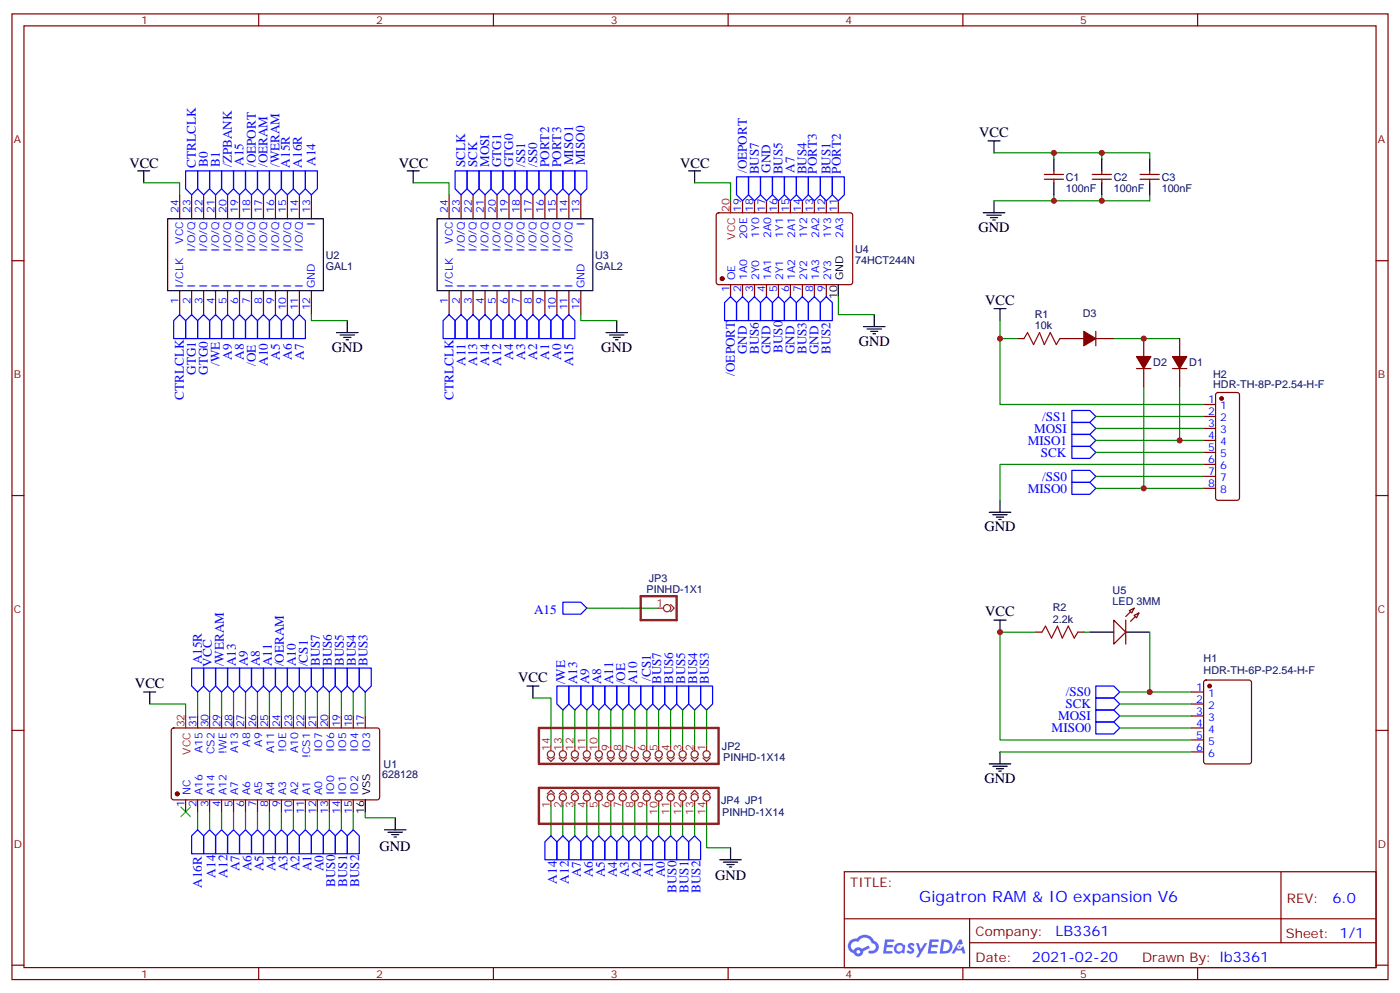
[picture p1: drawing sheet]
<svg xmlns="http://www.w3.org/2000/svg" width="412mm" height="292mm" viewBox="0 0 412 292" stroke-linecap="round" stroke-linejoin="round" font-family="sans-serif">
<g fill="none" stroke="#870000" stroke-width=".35">
<path d="M3.5 4.1h405.4v284.3h-405.4zM7.1 7.6h398.2v277.3h-398.2zM76.2 4.1v3.5M145.3 4.1v3.5M214.5 4.1v3.5M283.6 4.1v3.5M352.8 4.1v3.5M3.5 76.8h3.6M405.3 76.8h3.6M3.5 145.9h3.6M405.3 145.9h3.6M3.5 215.1h3.6"/>
<path d="M405.3 215.1h3.6M248.7 256.7h156.6v28.2h-156.6zM377.3 256.7v20.9M248.7 270.5h156.5M285.6 277.6h119.6M285.6 270.5v14.1M3.5 284.2h3.6M76.2 284.9v3.5M145.3 284.9v3.5M214.5 284.9v3.5M283.6 284.9v3.5M352.8 284.9v3.5"/>
<path d="M405.3 284.2h3.6"/>
</g>
<g fill="#5487ff">
<path d="M267.7 277.9a1.22 1.22 0 0 1 1.7 .2l-.4 .6a.47 .47 0 0 0-.3-.4 .47 .47 0 0 0-.5 .2l.1 .2a1.14 1.14 0 0 1 .8 1.8 1.14 1.14 0 0 1-1.9 0l-.2-.2 .5-.6 .7 .4a.29 .29 0 0 0 .3-.2 .29 .29 0 0 0-.2-.3 1.04 1.04 0 0 1-.6-1.7z"/>
<path d="M260.7 276.6h2.4l.3 .2-.2 .5h-1.8l-.1 .9h1.5l.3 .4-.3 .3h-1.6l-.2 1.1 1.7 .1 .2 .3-.2 .3-2.6 .1z"/>
<path d="M273.8 276.6h2.4l.3 .2-.1 .5h-1.8l-.2 .9h1.6l.3 .4-.4 .3h-1.6l-.1 1.1 1.7 .1 .2 .3-.2 .3-2.6 .1z"/>
<path d="M282.6 276.6h.7l.3 1.3-.6 .3a.69 .69 0 0 0-1 .3 .69 .69 0 0 0 .4 .9 .69 .69 0 0 0 .9-.6l.5-.2 .6 2.2h-.8l-.2-.9h-1.8l-.5 .9h-.8z"/>
<path d="M269.8 277.7h.8l.6 1.8 1.1-1.8h.9l-2.6 4.2h-.8l.9-1.6z"/>
<path d="M277.4 276.6l-.6 4.2h1.3a2.11 2.11 0 0 0 2.5-2.2 2.11 2.11 0 0 0-2.5-2zM278.1 277.3a1.39 1.39 0 0 1 1.7 1.5 1.39 1.39 0 0 1-1.8 1.2h-.3z"/>
<path d="M263.7 278.2a1.54 1.54 0 0 0-.1 2.2 1.54 1.54 0 0 0 2.2 .1l.6 .3 .3-2.3-.2-.3h-.4a1.49 1.49 0 0 0-2.4 0zM264 279.2a.94 .94 0 0 1 1.8 0 .94 .94 0 0 1-1.8 0z"/>
<path d="M250.4 277a2.18 2.18 0 0 0 1.1 3.7 1.44 1.44 0 0 0 1.6 .9 1.44 1.44 0 0 0 1.2-1.5l2-1-.5-.7-1.9 1a1.47 1.47 0 0 0-2.4 .4 1.39 1.39 0 0 1-.7-1.9 1.39 1.39 0 0 1 2-.5 2.12 2.12 0 0 1 2.2-1.3 2.12 2.12 0 0 1 1.9 1.7 1.14 1.14 0 0 1 1.1 1.4 1.14 1.14 0 0 1-1.7 .7 .43 .43 0 0 0-.5 .4 .43 .43 0 0 0 .4 .5 1.98 1.98 0 0 0 2.5-1.3 1.98 1.98 0 0 0-1.2-2.5 3.1 3.1 0 0 0-5.3-.7l-.9 .1zM252.3 280.3a.55 .55 0 0 1 1.1 0 .55 .55 0 0 1-1.1 0z"/>
<circle cx="282.6" cy="278.7" r=".26"/>
</g>
<g fill="none" stroke="#008700" stroke-width=".35">
<path d="M42.3 53.8h10.6v3.6M121.7 53.8h10.6v3.6M204.6 53.8h10.6v5.3M292.8 45h45.9v1.8M310.4 45v1.8M310.4 57.4v1.7M324.6 45v1.8M324.6 57.4v1.7M338.7 57.4v1.7h-45.9M91.7 92.6v1.8h10.6M171.1 92.6v1.8h10.6M246.9 87.3v5.3h10.6"/>
<path d="M172.9 179.1h21.1M294.6 186.1v31.8h56.4M44.1 207.3h10.6v3.5M58.2 203.8v7M61.7 203.8v7M65.3 203.8v7M68.8 203.8v7M72.3 203.8v7M75.8 203.8v7M79.4 203.8v7M82.9 203.8v7M86.4 203.8v7"/>
<path d="M90 203.8v7M93.5 203.8v7M97 203.8v7M100.5 203.8v7M104.1 203.8v7M107.6 203.8v7M157 205.5h5.3v14.1M165.8 209.1v10.5M169.3 209.1v10.5M172.9 209.1v10.5M176.4 209.1v10.5M179.9 209.1v10.5"/>
<path d="M183.4 209.1v10.5M187 209.1v10.5M190.5 209.1v10.5M194 209.1v10.5M197.6 209.1v10.5M201.1 209.1v10.5M204.6 209.1v10.5M208.1 209.1v10.5M329.8 214.3h21.2M329.8 210.8h21.2M329.8 203.8h21.2M329.8 207.3h21.2"/>
<path d="M58.2 239v5.3M61.7 239v5.3M65.3 239v5.3M68.8 239v5.3M72.3 239v5.3M75.8 239v5.3M79.4 239v5.3M82.9 239v5.3M86.4 239v5.3M90 239v5.3M93.5 239v5.3M97 239v5.3"/>
<path d="M100.5 239v5.3M104.1 239v5.3M107.6 239v1.8h8.8M162.3 237.3v8.8M165.8 237.3v8.8M169.3 237.3v8.8M172.9 237.3v8.8M176.4 237.3v8.8M179.9 237.3v8.8M183.4 237.3v8.8M187 237.3v8.8M190.5 237.3v8.8"/>
<path d="M194 237.3v8.8M197.6 237.3v8.8M201.1 237.3v8.8M204.6 237.3v8.8M208.1 237.3v12.3h7.1M294.6 221.4h56.4"/>
</g>
<g fill="none" stroke="#00f" stroke-width=".35">
<path d="M54.7 50.3h3.5v5.3l-1.8 1.8-1.7-1.8zM58.2 50.3h3.5v5.3l-1.7 1.8-1.8-1.8zM61.7 50.3h3.6v5.3l-1.8 1.8-1.8-1.8zM65.3 50.3h3.5v5.3l-1.8 1.8-1.7-1.8zM68.8 50.3h3.5v5.3l-1.7 1.8-1.8-1.8zM72.3 50.3h3.5v5.3l-1.7 1.8-1.8-1.8zM75.8 50.3h3.6v5.3l-1.8 1.8-1.8-1.8zM79.4 50.3h3.5v5.3l-1.8 1.8-1.7-1.8zM82.9 50.3h3.5v5.3l-1.7 1.8-1.8-1.8zM86.4 50.3h3.6v5.3l-1.8 1.8-1.8-1.8zM90 50.3h3.5v5.3l-1.8 1.8-1.7-1.8zM134.1 50.3h3.5v5.3l-1.8 1.8-1.7-1.8z"/>
<path d="M137.6 50.3h3.5v5.3l-1.8 1.8-1.7-1.8zM141.1 50.3h3.5v5.3l-1.7 1.8-1.8-1.8zM144.6 50.3h3.6v5.3l-1.8 1.8-1.8-1.8zM148.2 50.3h3.5v5.3l-1.8 1.8-1.7-1.8zM151.7 50.3h3.5v5.3l-1.7 1.8-1.8-1.8zM155.2 50.3h3.5v5.3l-1.7 1.8-1.8-1.8zM158.7 50.3h3.6v5.3l-1.8 1.8-1.8-1.8zM162.3 50.3h3.5v5.3l-1.8 1.8-1.7-1.8zM165.8 50.3h3.5v5.3l-1.7 1.8-1.8-1.8zM169.3 50.3h3.6v5.3l-1.8 1.8-1.8-1.8zM217 52.1h3.5v5.3l-1.8 1.7-1.7-1.7zM220.5 52.1h3.5v5.3l-1.8 1.7-1.7-1.7z"/>
<path d="M224 52.1h3.5v5.3l-1.7 1.7-1.8-1.7zM227.5 52.1h3.6v5.3l-1.8 1.7-1.8-1.7zM231.1 52.1h3.5v5.3l-1.8 1.7-1.7-1.7zM234.6 52.1h3.5v5.3l-1.7 1.7-1.8-1.7zM238.1 52.1h3.6v5.3l-1.8 1.7-1.8-1.7zM241.7 52.1h3.5v5.3l-1.8 1.7-1.7-1.7zM245.2 52.1h3.5v5.3l-1.8 1.7-1.7-1.7zM52.9 92.6l1.8 1.8v5.3h-3.5v-5.3zM54.7 94.4l1.7-1.8 1.8 1.8v5.3h-3.5zM60 92.6l1.7 1.8v5.3h-3.5v-5.3zM63.5 92.6l1.8 1.8v5.3h-3.6v-5.3zM67 92.6l1.8 1.8v5.3h-3.5v-5.3z"/>
<path d="M70.6 92.6l1.7 1.8v5.3h-3.5v-5.3zM74.1 92.6l1.7 1.8v5.3h-3.5v-5.3zM77.6 92.6l1.8 1.8v5.3h-3.6v-5.3zM79.4 94.4l1.7-1.8 1.8 1.8v5.3h-3.5zM84.7 92.6l1.7 1.8v5.3h-3.5v-5.3zM86.4 94.4l1.8-1.8 1.8 1.8v5.3h-3.6zM132.3 92.6l1.8 1.8v5.3h-3.6v-5.3zM135.8 92.6l1.8 1.8v5.3h-3.5v-5.3zM139.3 92.6l1.8 1.8v5.3h-3.5v-5.3zM141.1 94.4l1.8-1.8 1.7 1.8v5.3h-3.5zM146.4 92.6l1.8 1.8v5.3h-3.6v-5.3zM149.9 92.6l1.8 1.8v5.3h-3.5v-5.3z"/>
<path d="M153.5 92.6l1.7 1.8v5.3h-3.5v-5.3zM157 92.6l1.7 1.8v5.3h-3.5v-5.3zM158.7 94.4l1.8-1.8 1.8 1.8v5.3h-3.6zM164 92.6l1.8 1.8v5.3h-3.5v-5.3zM167.6 92.6l1.7 1.8v5.3h-3.5v-5.3zM215.2 87.3l1.8 1.8v5.3h-3.6v-5.3zM218.7 87.3l1.8 1.8v5.3h-3.5v-5.3zM222.2 87.3l1.8 1.8v5.3h-3.5v-5.3zM224 89.1l1.8-1.8 1.7 1.8v5.3h-3.5zM229.3 87.3l1.8 1.8v5.3h-3.6v-5.3zM232.8 87.3l1.8 1.8v5.3h-3.5v-5.3zM236.4 87.3l1.7 1.8v5.3h-3.5v-5.3z"/>
<path d="M239.9 87.3l1.8 1.8v5.3h-3.6v-5.3zM243.4 87.3l1.8 1.8v5.3h-3.5v-5.3zM315.7 127.9h5.3l1.8 1.8-1.8 1.7h-5.3zM315.7 138.5h5.3l1.8 1.8-1.8 1.7h-5.3zM315.7 120.9h5.3l1.8 1.7-1.8 1.8h-5.3zM315.7 131.4h5.3l1.8 1.8-1.8 1.8h-5.3zM315.7 124.4h5.3l1.8 1.8-1.8 1.7h-5.3zM315.7 142h5.3l1.8 1.8-1.8 1.8h-5.3zM165.8 177.3h5.3l1.8 1.8-1.8 1.7h-5.3zM56.4 196.7h3.6v5.3l-1.8 1.8-1.8-1.8zM60 196.7h3.5v5.3l-1.8 1.8-1.7-1.8zM63.5 196.7h3.5v5.3l-1.7 1.8-1.8-1.8z"/>
<path d="M67 196.7h3.6v5.3l-1.8 1.8-1.8-1.8zM70.6 196.7h3.5v5.3l-1.8 1.8-1.7-1.8zM74.1 196.7h3.5v5.3l-1.8 1.8-1.7-1.8zM77.6 196.7h3.5v5.3l-1.7 1.8-1.8-1.8zM81.1 196.7h3.6v5.3l-1.8 1.8-1.8-1.8zM84.7 196.7h3.5v5.3l-1.8 1.8-1.7-1.8zM88.2 196.7h3.5v5.3l-1.7 1.8-1.8-1.8zM91.7 196.7h3.5v5.3l-1.7 1.8-1.8-1.8zM95.2 196.7h3.6v5.3l-1.8 1.8-1.8-1.8zM98.8 196.7h3.5v5.3l-1.8 1.8-1.7-1.8zM102.3 196.7h3.5v5.3l-1.7 1.8-1.8-1.8zM105.8 196.7h3.6v5.3l-1.8 1.8-1.8-1.8z"/>
<path d="M164 202h3.6v5.3l-1.8 1.8-1.8-1.8zM167.6 202h3.5v5.3l-1.8 1.8-1.7-1.8zM171.1 202h3.5v5.3l-1.7 1.8-1.8-1.8zM174.6 202h3.6v5.3l-1.8 1.8-1.8-1.8zM178.2 202h3.5v5.3l-1.8 1.8-1.7-1.8zM181.7 202h3.5v5.3l-1.8 1.8-1.7-1.8zM185.2 202h3.5v5.3l-1.7 1.8-1.8-1.8zM188.7 202h3.6v5.3l-1.8 1.8-1.8-1.8zM192.3 202h3.5v5.3l-1.8 1.8-1.7-1.8zM195.8 202h3.5v5.3l-1.7 1.8-1.8-1.8zM199.3 202h3.5v5.3l-1.7 1.8-1.8-1.8zM202.8 202h3.6v5.3l-1.8 1.8-1.8-1.8z"/>
<path d="M206.4 202h3.5v5.3l-1.8 1.8-1.7-1.8zM322.8 212.6h5.3l1.7 1.7-1.7 1.8h-5.3zM322.8 209.1h5.3l1.7 1.7-1.7 1.8h-5.3zM322.8 205.5h5.3l1.7 1.8-1.7 1.8h-5.3zM322.8 202h5.3l1.7 1.8-1.7 1.7h-5.3zM58.2 244.3l1.8 1.8v5.3h-3.6v-5.3zM61.7 244.3l1.8 1.8v5.3h-3.5v-5.3zM63.5 246.1l1.8-1.8 1.7 1.8v5.3h-3.5zM68.8 244.3l1.8 1.8v5.3h-3.6v-5.3zM72.3 244.3l1.8 1.8v5.3h-3.5v-5.3zM75.8 244.3l1.8 1.8v5.3h-3.5v-5.3zM79.4 244.3l1.7 1.8v5.3h-3.5v-5.3z"/>
<path d="M82.9 244.3l1.8 1.8v5.3h-3.6v-5.3zM86.4 244.3l1.8 1.8v5.3h-3.5v-5.3zM90 244.3l1.7 1.8v5.3h-3.5v-5.3zM93.5 244.3l1.7 1.8v5.3h-3.5v-5.3zM95.2 246.1l1.8-1.8 1.8 1.8v5.3h-3.6zM100.5 244.3l1.8 1.8v5.3h-3.5v-5.3zM104.1 244.3l1.7 1.8v5.3h-3.5v-5.3zM162.3 246.1l1.7 1.8v5.3h-3.5v-5.3zM165.8 246.1l1.8 1.8v5.3h-3.6v-5.3zM169.3 246.1l1.8 1.8v5.3h-3.5v-5.3zM172.9 246.1l1.7 1.8v5.3h-3.5v-5.3zM174.6 247.9l1.8-1.8 1.8 1.8v5.3h-3.6z"/>
<path d="M179.9 246.1l1.8 1.8v5.3h-3.5v-5.3zM183.4 246.1l1.8 1.8v5.3h-3.5v-5.3zM187 246.1l1.7 1.8v5.3h-3.5v-5.3zM190.5 246.1l1.8 1.8v5.3h-3.6v-5.3zM194 246.1l1.8 1.8v5.3h-3.5v-5.3zM197.6 246.1l1.7 1.8v5.3h-3.5v-5.3zM201.1 246.1l1.7 1.8v5.3h-3.5v-5.3zM204.6 246.1l1.8 1.8v5.3h-3.6v-5.3z"/>
</g>
<path d="M188.7 175.5h10.6v7.1h-10.6zM158.7 214.3h53v10.6h-53zM158.7 232h53v10.6h-53z" fill="none" stroke="#8c2424" stroke-width=".71"/>
<g fill="none" stroke="#8c2424" stroke-width=".35">
<path d="M194 179.1h1.4M197.6 178l1 1.1-1 1M162.3 219.6v1.5M165.8 219.6v1.5M169.3 219.6v1.5M172.9 219.6v1.5M176.4 219.6v1.5M179.9 219.6v1.5M183.4 219.6v1.5M187 219.6v1.5M190.5 219.6v1.5M194 219.6v1.5"/>
<path d="M197.6 219.6v1.5M201.1 219.6v1.5M204.6 219.6v1.5M208.1 219.6v1.5M161.2 223.2l1.1 1 1-1M161.2 233.8l1.1-1.1 1 1.1M162.3 235.9v1.4M164.7 223.2l1.1 1 1.1-1M164.7 233.8l1.1-1.1 1.1 1.1M165.8 235.9v1.4M168.3 223.2l1 1 1.1-1M168.3 233.8l1-1.1 1.1 1.1"/>
<path d="M169.3 235.9v1.4M171.8 223.2l1.1 1 1-1M171.8 233.8l1.1-1.1 1 1.1M172.9 235.9v1.4M175.3 223.2l1.1 1 1-1M175.3 233.8l1.1-1.1 1 1.1M176.4 235.9v1.4M178.9 223.2l1 1 1.1-1M178.9 233.8l1-1.1 1.1 1.1M179.9 235.9v1.4M182.4 223.2l1 1 1.1-1M182.4 233.8l1-1.1 1.1 1.1"/>
<path d="M183.4 235.9v1.4M185.9 223.2l1.1 1 1-1M185.9 233.8l1.1-1.1 1 1.1M187 235.9v1.4M189.4 223.2l1.1 1 1.1-1M189.4 233.8l1.1-1.1 1.1 1.1M190.5 235.9v1.4M193 223.2l1 1 1.1-1M193 233.8l1-1.1 1.1 1.1M194 235.9v1.4M196.5 223.2l1.1 1 1-1M196.5 233.8l1.1-1.1 1 1.1"/>
<path d="M197.6 235.9v1.4M200 223.2l1.1 1 1-1M200 233.8l1.1-1.1 1 1.1M201.1 235.9v1.4M203.6 223.2l1 1 1.1-1M203.6 233.8l1-1.1 1.1 1.1M204.6 235.9v1.4M207.1 223.2l1 1 1.1-1M207.1 233.8l1-1.1 1.1 1.1M208.1 235.9v1.4"/>
<circle cx="196.5" cy="179.1" r="1.06"/>
<circle cx="162.3" cy="234.8" r="1.06"/>
<circle cx="162.3" cy="222.1" r="1.06"/>
<circle cx="165.8" cy="234.8" r="1.06"/>
<circle cx="165.8" cy="222.1" r="1.06"/>
<circle cx="169.3" cy="234.8" r="1.06"/>
<circle cx="169.3" cy="222.1" r="1.06"/>
<circle cx="172.9" cy="222.1" r="1.06"/>
<circle cx="172.9" cy="234.8" r="1.06"/>
<circle cx="176.4" cy="234.8" r="1.06"/>
<circle cx="176.4" cy="222.1" r="1.06"/>
<circle cx="179.9" cy="234.8" r="1.06"/>
<circle cx="179.9" cy="222.1" r="1.06"/>
<circle cx="183.4" cy="234.8" r="1.06"/>
<circle cx="183.4" cy="222.1" r="1.06"/>
<circle cx="187" cy="234.8" r="1.06"/>
<circle cx="187" cy="222.1" r="1.06"/>
<circle cx="190.5" cy="234.8" r="1.06"/>
<circle cx="190.5" cy="222.1" r="1.06"/>
<circle cx="194" cy="234.8" r="1.06"/>
<circle cx="194" cy="222.1" r="1.06"/>
<circle cx="197.6" cy="234.8" r="1.06"/>
<circle cx="197.6" cy="222.1" r="1.06"/>
<circle cx="201.1" cy="222.1" r="1.06"/>
<circle cx="201.1" cy="234.8" r="1.06"/>
<circle cx="204.6" cy="234.8" r="1.06"/>
<circle cx="204.6" cy="222.1" r="1.06"/>
<circle cx="208.1" cy="222.1" r="1.06"/>
<circle cx="208.1" cy="234.8" r="1.06"/>
</g>
<g fill="none" stroke="#000" stroke-width=".35">
<path d="M40.6 50.3h3.5M42.3 50.3v3.5M119.9 50.3h3.6M121.7 50.3v3.5M202.8 50.3h3.6M204.6 50.3v3.5M291 41.5h3.6M292.8 41.5v3.5M292.8 59.1v3.6M310.4 46.8v3.5M310.4 53.8v3.6M324.6 46.8v3.5"/>
<path d="M324.6 53.8v3.6M338.7 46.8v3.5M338.7 53.8v3.6M49.4 64.4h45.8v21.2h-45.8zM128.8 64.4h45.8v21.2h-45.8zM289.6 62.7h6.4M290.7 63.4h4.2M291.7 64.1h2.2M292.5 64.8h.7M99.1 97.9h6.4M100.2 98.6h4.2M101.2 99.3h2.2"/>
<path d="M102.3 94.4v3.5M178.5 97.9h6.4M179.6 98.6h4.2M180.6 99.3h2.1M181.7 94.4v3.5M246.9 83.8v3.5M254.4 96.2h6.3M255.4 96.9h4.2M256.5 97.6h2.1M257.2 98.3h.7M257.5 92.6v3.6M292.8 90.9h3.5"/>
<path d="M294.6 90.9v3.5M102 100h.7M181.3 100h.7M291.4 150.8h6.3M292.5 151.6h4.2M293.5 152.3h2.1M294.2 153h.7M294.6 147.3v3.5M321 186.1h7.1M331.6 186.1h7.1M42.3 203.8h3.6M44.1 203.8v3.5"/>
<path d="M155.2 202h3.5M157 202v3.5M107.6 235.5v3.5M291.4 224.9h6.3M292.5 225.6h4.2M293.5 226.3h2.1M294.2 227h.7M294.6 221.4v3.5M113.2 244.3h6.4M114.3 245h4.2M115.4 245.7h2.1M116.1 246.5h.7"/>
<path d="M116.4 240.8v3.5M212 253.2h6.4M213.1 253.9h4.2M214.1 254.6h2.2M214.8 255.3h.7M215.2 249.6v3.6"/>
</g>
<path d="M53.3 237.6l2.8 2.9M56.1 237.6l-2.8 2.9" fill="none" stroke="#3c3" stroke-width=".35"/>
<g fill="#870000" stroke="#870000" stroke-width=".35">
<circle cx="52.2" cy="233.8" r=".53"/>
<circle cx="356.3" cy="202" r=".53"/>
<circle cx="212.7" cy="82.1" r=".53"/>
</g>
<g fill="none" stroke="#870000" stroke-width=".35">
<path d="M52.9 57.4v7M56.4 57.4v7M60 57.4v7M63.5 57.4v7M67 57.4v7M70.6 57.4v7M74.1 57.4v7M77.6 57.4v7M81.1 57.4v7M84.7 57.4v7M88.2 57.4v7M91.7 57.4v7"/>
<path d="M132.3 57.4v7M135.8 57.4v7M139.3 57.4v7M142.9 57.4v7M146.4 57.4v7M149.9 57.4v7M153.5 57.4v7M157 57.4v7M160.5 57.4v7M164 57.4v7M167.6 57.4v7M171.1 57.4v7"/>
<path d="M218.7 59.1v3.6M222.2 59.1v3.6M225.8 59.1v3.6M229.3 59.1v3.6M232.8 59.1v3.6M236.4 59.1v3.6M239.9 59.1v3.6M243.4 59.1v3.6M246.9 59.1v3.6M307.6 52.8h5.7M307.6 51.4h5.7M310.4 50.3v1.1"/>
<path d="M310.4 52.8v1M321.7 52.8h5.7M321.7 51.4h5.7M324.6 50.3v1.1M324.6 52.8v1M335.8 52.8h5.7M335.8 51.4h5.7M338.7 50.3v1.1M338.7 52.8v1M211.2 62.9l.5-.2h39l.5 .7-.1 20-.6 .4h-39.1l-.4-.7v-19.7zM52.9 85.6v7M56.4 85.6v7"/>
<path d="M60 85.6v7M63.5 85.6v7M67 85.6v7M70.6 85.6v7M74.1 85.6v7M77.6 85.6v7M81.1 85.6v7M84.7 85.6v7M88.2 85.6v7M91.7 85.6v7M132.3 85.6v7M135.8 85.6v7"/>
<path d="M139.3 85.6v7M142.9 85.6v7M146.4 85.6v7M149.9 85.6v7M153.5 85.6v7M157 85.6v7M160.5 85.6v7M164 85.6v7M167.6 85.6v7M171.1 85.6v7M215.2 83.8v3.5M218.7 83.8v3.5"/>
<path d="M222.2 83.8v3.5M225.8 83.8v3.5M229.3 83.8v3.5M232.8 83.8v3.5M236.4 83.8v3.5M239.9 83.8v3.5M243.4 83.8v3.5M299.9 99.7h1.7M312.2 99.7h1.8M334.1 179.1l-2.5 2.4M305.2 186.1h1.7M317.5 186.1h1.8"/>
<path d="M328.1 182.6l3.5 3.5-3.5 3.6zM331.6 182.6v7.1M335.5 180.5l-2.5 2.5M50.7 214.6l.5-.3 60.2 .1 .4 .7v20l-.7 .4-60.2-.1-.5-.6v-19.7zM58.2 210.8v3.5M61.7 210.8v3.5M65.3 210.8v3.5M68.8 210.8v3.5M72.3 210.8v3.5M75.8 210.8v3.5M79.4 210.8v3.5M82.9 210.8v3.5"/>
<path d="M86.4 210.8v3.5M90 210.8v3.5M93.5 210.8v3.5M97 210.8v3.5M100.5 210.8v3.5M104.1 210.8v3.5M107.6 210.8v3.5M351 203.8h3.5M351 207.3h3.5M351 210.8h3.5M351 214.3h3.5M351 217.9h3.5"/>
<path d="M354.8 200.4l.4-.2h12.7l.7 .5 .1 23.5-.5 .7h-13l-.6-.4-.1-23.6zM54.7 235.5v3.5M58.2 235.5v3.5M61.7 235.5v3.5M65.3 235.5v3.5M68.8 235.5v3.5M72.3 235.5v3.5M75.8 235.5v3.5M79.4 235.5v3.5M82.9 235.5v3.5M86.4 235.5v3.5M90 235.5v3.5"/>
<path d="M93.5 235.5v3.5M97 235.5v3.5M100.5 235.5v3.5M104.1 235.5v3.5M351 221.4h3.5"/>
</g>
<path d="M215.2 59.1v3.6M54.7 210.8v3.5" fill="none" stroke="#f00" stroke-width=".35"/>
<path d="M301.6 99.7l1.1-1.8 1.7 3.6 1.8-3.6 1.4 3.6 1.8-3.6 1.7 3.6 1.1-1.8M306.9 186.1l1.1-1.7 1.7 3.5 1.8-3.5 1.4 3.5 1.8-3.5 1.7 3.5 1.1-1.8" fill="none" stroke="#a10000" stroke-width=".35"/>
<g fill="#f0f0f0" stroke="#870000" stroke-width=".35">
<path d="M332.7 179.8l1.4-.7-.7 1.4z"/>
<path d="M334.1 181.2l1.4-.7-.7 1.4z"/>
</g>
<path d="M292.8 182.6h3.5M294.6 182.6v3.5" fill="none" stroke="#000" stroke-width=".35"/>
<g fill="none" stroke="#008700" stroke-width=".35">
<path d="M294.6 94.4v24.7h59.9M294.6 99.7h5.3M328.1 99.7h19.4M336.9 113.8v30M347.5 113.8v15.9M322.8 133.2h31.7M322.8 129.7h31.7M322.8 126.2h31.7M322.8 122.6h31.7M354.5 136.7h-59.9v10.6M322.8 143.8h31.7M322.8 140.3h31.7"/>
<path d="M294.6 186.1h10.6M319.3 186.1h1.7M338.7 186.1v17.7"/>
</g>
<g fill="none" stroke="#870000" stroke-width=".35">
<path d="M314 99.7h5.3M322.8 97.6v4.2M322.8 99.7h5.3M336.9 99.7v5.3M347.5 99.7v5.3M334.8 108.5h4.2M336.9 108.5v5.3M345.4 108.5h4.2M347.5 108.5v5.3M354.5 119.1h3.6M358.3 115.8l.5-.2h5.6l.5 .2 .2 .5v30.3l-.2 .5-.5 .2h-5.6l-.5-.2-.2-.5v-30.3zM354.5 122.6h3.6"/>
<path d="M354.5 126.2h3.6M354.5 129.7h3.6M354.5 133.2h3.6M354.5 136.7h3.6M354.5 140.3h3.6M354.5 143.8h3.6"/>
</g>
<g fill="#870000" stroke="#870000" stroke-width=".35">
<path d="M345.4 105h4.2l-2.1 3.5z"/>
<path d="M334.8 105h4.2l-2.1 3.5z"/>
<path d="M319.3 97.6l3.5 2.1-3.5 2.1z"/>
<circle cx="359.8" cy="117.3" r=".53"/>
</g>
<g fill="#c00">
<circle cx="324.6" cy="45" r=".88"/>
<circle cx="310.4" cy="45" r=".88"/>
<circle cx="310.4" cy="59.1" r=".88"/>
<circle cx="324.6" cy="59.1" r=".88"/>
<circle cx="338.7" cy="203.8" r=".88"/>
<circle cx="336.9" cy="143.8" r=".88"/>
<circle cx="347.5" cy="129.7" r=".88"/>
<circle cx="294.6" cy="186.1" r=".88"/>
<circle cx="294.6" cy="99.7" r=".88"/>
<circle cx="336.9" cy="99.7" r=".88"/>
</g>
<text font-size="4.6" fill="#00f" x="270.8" y="265.7">Gigatron RAM &amp; IO expansion V6</text>
<g font-size="4.2">
<text x="288.5" y="40.4">VCC</text>
<text x="38.1" y="49.6">VCC</text>
<text x="117.5" y="49.6">VCC</text>
<text x="200.4" y="49.6">VCC</text>
<text x="288.2" y="68.3">GND</text>
<text x="290.2" y="89.7">VCC</text>
<text x="252.9" y="101.8">GND</text>
<text x="97.7" y="103.6">GND</text>
<text x="177.1" y="103.6">GND</text>
<text x="290" y="156.5">GND</text>
<text x="290.2" y="181.4">VCC</text>
<text x="39.8" y="202.5">VCC</text>
<text x="152.7" y="200.8">VCC</text>
<text x="290" y="230.6">GND</text>
<text x="111.8" y="250.5">GND</text>
<text x="210.6" y="259.2">GND</text>
</g>
<g font-size="4.2" fill="#00f">
<text x="392.5" y="265.9">6.0</text>
<text x="310.9" y="275.5">LB3361</text>
<text x="304" y="283.3">2021-02-20</text>
</g>
<g font-size="3.9" fill="#00f">
<text x="57.7" y="49.5" transform="rotate(-90 57.7 49.5)">CTRLCLK</text>
<text x="61.2" y="49.2" transform="rotate(-90 61.2 49.2)">B0</text>
<text x="64.7" y="49.2" transform="rotate(-90 64.7 49.2)">B1</text>
<text x="68.3" y="49.2" transform="rotate(-90 68.3 49.2)">/ZPBANK</text>
<text x="71.8" y="48.8" transform="rotate(-90 71.8 48.8)">A15</text>
<text x="75.3" y="49.2" transform="rotate(-90 75.3 49.2)">/OEPORT</text>
<text x="78.8" y="49.2" transform="rotate(-90 78.8 49.2)">/OERAM</text>
<text x="82.4" y="49.2" transform="rotate(-90 82.4 49.2)">/WERAM</text>
<text x="85.4" y="49.3" transform="rotate(-90 85.4 49.3)">A15R</text>
<text x="88.9" y="49.3" transform="rotate(-90 88.9 49.3)">A16R</text>
<text x="92.9" y="48.8" transform="rotate(-90 92.9 48.8)">A14</text>
<text x="137.1" y="49.2" transform="rotate(-90 137.1 49.2)">SCLK</text>
<text x="140.6" y="49.2" transform="rotate(-90 140.6 49.2)">SCK</text>
<text x="144.1" y="49.2" transform="rotate(-90 144.1 49.2)">MOSI</text>
<text x="147.6" y="49.2" transform="rotate(-90 147.6 49.2)">GTG1</text>
<text x="151.2" y="49.2" transform="rotate(-90 151.2 49.2)">GTG0</text>
<text x="154.7" y="49.2" transform="rotate(-90 154.7 49.2)">/SS1</text>
<text x="158.2" y="49.2" transform="rotate(-90 158.2 49.2)">/SS0</text>
<text x="161.7" y="49.2" transform="rotate(-90 161.7 49.2)">PORT2</text>
<text x="165.3" y="49.2" transform="rotate(-90 165.3 49.2)">PORT3</text>
<text x="168.8" y="48.6" transform="rotate(-90 168.8 48.6)">MISO1</text>
<text x="172.3" y="48.6" transform="rotate(-90 172.3 48.6)">MISO0</text>
<text x="220" y="51" transform="rotate(-90 220 51)">/OEPORT</text>
<text x="223.5" y="51.4" transform="rotate(-90 223.5 51.4)">BUS7</text>
<text x="227" y="50.9" transform="rotate(-90 227 50.9)">GND</text>
<text x="230.5" y="51.4" transform="rotate(-90 230.5 51.4)">BUS5</text>
<text x="234.1" y="50.9" transform="rotate(-90 234.1 50.9)">A7</text>
<text x="237.6" y="51.4" transform="rotate(-90 237.6 51.4)">BUS4</text>
<text x="240.6" y="51.1" transform="rotate(-90 240.6 51.1)">PORT3</text>
<text x="244.7" y="51.4" transform="rotate(-90 244.7 51.4)">BUS1</text>
<text x="247.7" y="51.1" transform="rotate(-90 247.7 51.1)">PORT2</text>
<text x="64.8" y="107.7" transform="rotate(-90 64.8 107.7)">/WE</text>
<text x="68.3" y="106" transform="rotate(-90 68.3 106)">A9</text>
<text x="71.8" y="106" transform="rotate(-90 71.8 106)">A8</text>
<text x="75.3" y="107.7" transform="rotate(-90 75.3 107.7)">/OE</text>
<text x="78.9" y="107.7" transform="rotate(-90 78.9 107.7)">A10</text>
<text x="82.4" y="106" transform="rotate(-90 82.4 106)">A5</text>
<text x="85.9" y="106" transform="rotate(-90 85.9 106)">A6</text>
<text x="89.5" y="106" transform="rotate(-90 89.5 106)">A7</text>
<text x="137.1" y="107.7" transform="rotate(-90 137.1 107.7)">A11</text>
<text x="140.6" y="107.7" transform="rotate(-90 140.6 107.7)">A13</text>
<text x="144.1" y="107.7" transform="rotate(-90 144.1 107.7)">A14</text>
<text x="147.7" y="107.7" transform="rotate(-90 147.7 107.7)">A12</text>
<text x="151.2" y="106" transform="rotate(-90 151.2 106)">A4</text>
<text x="154.7" y="106" transform="rotate(-90 154.7 106)">A3</text>
<text x="158.2" y="106" transform="rotate(-90 158.2 106)">A2</text>
<text x="161.8" y="106" transform="rotate(-90 161.8 106)">A1</text>
<text x="165.3" y="106" transform="rotate(-90 165.3 106)">A0</text>
<text x="168.8" y="107.7" transform="rotate(-90 168.8 107.7)">A15</text>
<text x="220" y="104.3" transform="rotate(-90 220 104.3)">GND</text>
<text x="223.5" y="104.3" transform="rotate(-90 223.5 104.3)">BUS6</text>
<text x="227" y="104.3" transform="rotate(-90 227 104.3)">GND</text>
<text x="230.5" y="103.9" transform="rotate(-90 230.5 103.9)">BUS0</text>
<text x="234.1" y="104.3" transform="rotate(-90 234.1 104.3)">GND</text>
<text x="237.6" y="104.3" transform="rotate(-90 237.6 104.3)">BUS3</text>
<text x="241.1" y="104.3" transform="rotate(-90 241.1 104.3)">GND</text>
<text x="244.7" y="104.3" transform="rotate(-90 244.7 104.3)">BUS2</text>
<text x="57.7" y="110.4" transform="rotate(-90 57.7 110.4)">GTG1</text>
<text x="61.2" y="110.4" transform="rotate(-90 61.2 110.4)">GTG0</text>
<text x="216.5" y="110.6" transform="rotate(-90 216.5 110.6)">/OEPORT</text>
<text x="54.2" y="117.7" transform="rotate(-90 54.2 117.7)">CTRLCLK</text>
<text x="133.6" y="117.7" transform="rotate(-90 133.6 117.7)">CTRLCLK</text>
<text x="307" y="123.9">/SS1</text>
<text x="302.7" y="131">MISO1</text>
<text x="304.6" y="127.4">MOSI</text>
<text x="306.6" y="134.5">SCK</text>
<text x="307" y="141.6">/SS0</text>
<text x="302.7" y="145.1">MISO0</text>
<text x="157.3" y="180.8">A15</text>
<text x="59.4" y="195.6" transform="rotate(-90 59.4 195.6)">A15R</text>
<text x="62.4" y="196.3" transform="rotate(-90 62.4 196.3)">VCC</text>
<text x="66" y="196.2" transform="rotate(-90 66 196.2)">/WERAM</text>
<text x="69.5" y="196.2" transform="rotate(-90 69.5 196.2)">A13</text>
<text x="73" y="196.2" transform="rotate(-90 73 196.2)">A9</text>
<text x="76.6" y="196.2" transform="rotate(-90 76.6 196.2)">A8</text>
<text x="80.1" y="196.2" transform="rotate(-90 80.1 196.2)">A11</text>
<text x="83.6" y="196.2" transform="rotate(-90 83.6 196.2)">/OERAM</text>
<text x="87.1" y="196.2" transform="rotate(-90 87.1 196.2)">A10</text>
<text x="90.7" y="196.2" transform="rotate(-90 90.7 196.2)">/CS1</text>
<text x="94.2" y="196.2" transform="rotate(-90 94.2 196.2)">BUS7</text>
<text x="97.7" y="196.2" transform="rotate(-90 97.7 196.2)">BUS6</text>
<text x="101.2" y="196.2" transform="rotate(-90 101.2 196.2)">BUS5</text>
<text x="104.8" y="196.2" transform="rotate(-90 104.8 196.2)">BUS4</text>
<text x="108.3" y="196.2" transform="rotate(-90 108.3 196.2)">BUS3</text>
<text x="166.5" y="201.5" transform="rotate(-90 166.5 201.5)">/WE</text>
<text x="170" y="201.5" transform="rotate(-90 170 201.5)">A13</text>
<text x="173.6" y="201.5" transform="rotate(-90 173.6 201.5)">A9</text>
<text x="177.1" y="201.5" transform="rotate(-90 177.1 201.5)">A8</text>
<text x="180.6" y="201.5" transform="rotate(-90 180.6 201.5)">A11</text>
<text x="184.1" y="201.5" transform="rotate(-90 184.1 201.5)">/OE</text>
<text x="187.7" y="201.5" transform="rotate(-90 187.7 201.5)">A10</text>
<text x="191.7" y="200.5" transform="rotate(-90 191.7 200.5)">/CS1</text>
<text x="194.7" y="201.5" transform="rotate(-90 194.7 201.5)">BUS7</text>
<text x="198.3" y="201.5" transform="rotate(-90 198.3 201.5)">BUS6</text>
<text x="201.8" y="201.5" transform="rotate(-90 201.8 201.5)">BUS5</text>
<text x="205.3" y="201.5" transform="rotate(-90 205.3 201.5)">BUS4</text>
<text x="208.8" y="201.5" transform="rotate(-90 208.8 201.5)">BUS3</text>
<text x="313.8" y="208.6">SCK</text>
<text x="313.9" y="205">/SS0</text>
<text x="309.8" y="215.6">MISO0</text>
<text x="311.7" y="212.1">MOSI</text>
<text x="70.6" y="256.5" transform="rotate(-90 70.6 256.5)">A7</text>
<text x="74.1" y="256.5" transform="rotate(-90 74.1 256.5)">A6</text>
<text x="77.6" y="256.5" transform="rotate(-90 77.6 256.5)">A5</text>
<text x="81.1" y="256.5" transform="rotate(-90 81.1 256.5)">A4</text>
<text x="84.7" y="256.5" transform="rotate(-90 84.7 256.5)">A3</text>
<text x="88.2" y="256.5" transform="rotate(-90 88.2 256.5)">A2</text>
<text x="91.7" y="256.5" transform="rotate(-90 91.7 256.5)">A1</text>
<text x="95.2" y="256.5" transform="rotate(-90 95.2 256.5)">A0</text>
<text x="59.4" y="261.5" transform="rotate(-90 59.4 261.5)">A16R</text>
<text x="63.5" y="258.4" transform="rotate(-90 63.5 258.4)">A14</text>
<text x="67" y="258.4" transform="rotate(-90 67 258.4)">A12</text>
<text x="98.8" y="261.1" transform="rotate(-90 98.8 261.1)">BUS0</text>
<text x="102.3" y="261.1" transform="rotate(-90 102.3 261.1)">BUS1</text>
<text x="105.8" y="261.1" transform="rotate(-90 105.8 261.1)">BUS2</text>
<text x="164" y="260.2" transform="rotate(-90 164 260.2)">A14</text>
<text x="167.6" y="260.2" transform="rotate(-90 167.6 260.2)">A12</text>
<text x="171.1" y="258.3" transform="rotate(-90 171.1 258.3)">A7</text>
<text x="174.6" y="258.3" transform="rotate(-90 174.6 258.3)">A6</text>
<text x="178.2" y="258.3" transform="rotate(-90 178.2 258.3)">A5</text>
<text x="181.7" y="258.3" transform="rotate(-90 181.7 258.3)">A4</text>
<text x="185.2" y="258.3" transform="rotate(-90 185.2 258.3)">A3</text>
<text x="188.7" y="258.3" transform="rotate(-90 188.7 258.3)">A2</text>
<text x="192.3" y="258.3" transform="rotate(-90 192.3 258.3)">A1</text>
<text x="195.8" y="258.3" transform="rotate(-90 195.8 258.3)">A0</text>
<text x="199.3" y="262.9" transform="rotate(-90 199.3 262.9)">BUS0</text>
<text x="202.8" y="262.9" transform="rotate(-90 202.8 262.9)">BUS1</text>
<text x="206.4" y="262.9" transform="rotate(-90 206.4 262.9)">BUS2</text>
</g>
<g font-size="3.9" fill="#800">
<text x="250.5" y="261.3">TITLE:</text>
<text x="379.1" y="265.9">REV:</text>
<text x="287.4" y="275.5">Company:</text>
<text x="378.7" y="276.1">Sheet: 1/1</text>
<text x="287.4" y="283.1">Date:</text>
<text x="336.4" y="283.2">Drawn By: lb3361</text>
</g>
<g font-size="3.2" fill="#800">
<text x="41.6" y="7.1">1</text>
<text x="110.8" y="7.1">2</text>
<text x="179.9" y="7.1">3</text>
<text x="249.1" y="7.1">4</text>
<text x="318.2" y="7.1">5</text>
<text x="4.1" y="42.2">A</text>
<text x="405.9" y="42.2">A</text>
<text x="4.1" y="111.3">B</text>
<text x="405.9" y="111.3">B</text>
<text x="4.1" y="180.5">C</text>
<text x="405.9" y="180.5">C</text>
<text x="4.1" y="249.6">D</text>
<text x="405.9" y="249.6">D</text>
<text x="41.6" y="287.9">1</text>
<text x="110.8" y="287.9">2</text>
<text x="179.9" y="287.9">3</text>
<text x="249.1" y="287.9">4</text>
<text x="318.2" y="287.9">5</text>
</g>
<g font-size="3.2" fill="#000080">
<text x="314" y="53.3">C1</text>
<text x="328.1" y="53.3">C2</text>
<text x="342.2" y="53.3">C3</text>
<text x="314" y="56.5">100nF</text>
<text x="328.1" y="56.5">100nF</text>
<text x="342.2" y="56.5">100nF</text>
<text x="96" y="76.2">U2</text>
<text x="175.3" y="76.2">U3</text>
<text x="251.9" y="77.8">74HCT244N</text>
<text x="251.9" y="74.5">U4</text>
<text x="96" y="79.5">GAL1</text>
<text x="175.3" y="79.5">GAL2</text>
<text x="304.8" y="93.7">R1</text>
<text x="318.9" y="93.3">D3</text>
<text x="304.8" y="96.9">10k</text>
<text x="339.7" y="107.9">D2</text>
<text x="350.3" y="107.9">D1</text>
<text x="357.4" y="111.2">H2</text>
<text x="357.4" y="114.3">HDR-TH-8P-P2.54-H-F</text>
<text x="191.1" y="171.4">JP3</text>
<text x="190.5" y="174.5">PINHD-1X1</text>
<text x="327.7" y="178">LED 3MM</text>
<text x="327.7" y="174.8">U5</text>
<text x="310.1" y="183.3">2.2k</text>
<text x="310.1" y="180.1">R2</text>
<text x="354.5" y="194.9">H1</text>
<text x="354.5" y="198.5">HDR-TH-6P-P2.54-H-F</text>
<text x="212.7" y="220.8">JP2</text>
<text x="113" y="226.1">U1</text>
<text x="213" y="224">PINHD-1X14</text>
<text x="112.5" y="229">628128</text>
<text x="212.4" y="236.6">JP4 JP1</text>
<text x="212.7" y="240.2">PINHD-1X14</text>
</g>
<g font-size="3.2" fill="#00f">
<text x="52.6" y="62.7" transform="rotate(-90 52.6 62.7)">24</text>
<text x="56.1" y="62.7" transform="rotate(-90 56.1 62.7)">23</text>
<text x="59.6" y="62.7" transform="rotate(-90 59.6 62.7)">22</text>
<text x="63.1" y="62.7" transform="rotate(-90 63.1 62.7)">21</text>
<text x="66.7" y="62.7" transform="rotate(-90 66.7 62.7)">20</text>
<text x="70.2" y="62.7" transform="rotate(-90 70.2 62.7)">19</text>
<text x="73.7" y="62.7" transform="rotate(-90 73.7 62.7)">18</text>
<text x="77.3" y="62.7" transform="rotate(-90 77.3 62.7)">17</text>
<text x="80.8" y="62.7" transform="rotate(-90 80.8 62.7)">16</text>
<text x="84.3" y="62.7" transform="rotate(-90 84.3 62.7)">15</text>
<text x="87.8" y="62.7" transform="rotate(-90 87.8 62.7)">14</text>
<text x="91.4" y="62.7" transform="rotate(-90 91.4 62.7)">13</text>
<text x="131.9" y="62.7" transform="rotate(-90 131.9 62.7)">24</text>
<text x="135.5" y="62.7" transform="rotate(-90 135.5 62.7)">23</text>
<text x="139" y="62.7" transform="rotate(-90 139 62.7)">22</text>
<text x="142.5" y="62.7" transform="rotate(-90 142.5 62.7)">21</text>
<text x="146" y="62.7" transform="rotate(-90 146 62.7)">20</text>
<text x="149.6" y="62.7" transform="rotate(-90 149.6 62.7)">19</text>
<text x="153.1" y="62.7" transform="rotate(-90 153.1 62.7)">18</text>
<text x="156.6" y="62.7" transform="rotate(-90 156.6 62.7)">17</text>
<text x="160.2" y="62.7" transform="rotate(-90 160.2 62.7)">16</text>
<text x="163.7" y="62.7" transform="rotate(-90 163.7 62.7)">15</text>
<text x="167.2" y="62.7" transform="rotate(-90 167.2 62.7)">14</text>
<text x="170.7" y="62.7" transform="rotate(-90 170.7 62.7)">13</text>
<text x="218.4" y="62.5" transform="rotate(-90 218.4 62.5)">19</text>
<text x="221.9" y="62.5" transform="rotate(-90 221.9 62.5)">18</text>
<text x="225.4" y="62.5" transform="rotate(-90 225.4 62.5)">17</text>
<text x="229" y="62.5" transform="rotate(-90 229 62.5)">16</text>
<text x="232.5" y="62.5" transform="rotate(-90 232.5 62.5)">15</text>
<text x="236" y="62.5" transform="rotate(-90 236 62.5)">14</text>
<text x="239.5" y="62.5" transform="rotate(-90 239.5 62.5)">13</text>
<text x="243.1" y="62.5" transform="rotate(-90 243.1 62.5)">12</text>
<text x="246.6" y="62.5" transform="rotate(-90 246.6 62.5)">11</text>
<text x="54" y="71.7" transform="rotate(-90 54 71.7)">VCC</text>
<text x="92.8" y="66.5" transform="rotate(-90 92.8 66.5)">I</text>
<text x="133.3" y="71.7" transform="rotate(-90 133.3 71.7)">VCC</text>
<text x="172.2" y="66.5" transform="rotate(-90 172.2 66.5)">I</text>
<text x="220.1" y="70.5" transform="rotate(-90 220.1 70.5)">2OE</text>
<text x="223.7" y="69.9" transform="rotate(-90 223.7 69.9)">1Y0</text>
<text x="227.2" y="70.2" transform="rotate(-90 227.2 70.2)">2A0</text>
<text x="230.7" y="69.9" transform="rotate(-90 230.7 69.9)">1Y1</text>
<text x="234.2" y="70.2" transform="rotate(-90 234.2 70.2)">2A1</text>
<text x="237.8" y="69.9" transform="rotate(-90 237.8 69.9)">1Y2</text>
<text x="241.3" y="70.2" transform="rotate(-90 241.3 70.2)">2A2</text>
<text x="244.8" y="69.9" transform="rotate(-90 244.8 69.9)">1Y3</text>
<text x="248.4" y="70.2" transform="rotate(-90 248.4 70.2)">2A3</text>
<text x="57.5" y="74.3" transform="rotate(-90 57.5 74.3)">I/O/Q</text>
<text x="61" y="74.3" transform="rotate(-90 61 74.3)">I/O/Q</text>
<text x="64.6" y="74.3" transform="rotate(-90 64.6 74.3)">I/O/Q</text>
<text x="68.1" y="74.3" transform="rotate(-90 68.1 74.3)">I/O/Q</text>
<text x="71.6" y="74.3" transform="rotate(-90 71.6 74.3)">I/O/Q</text>
<text x="75.1" y="74.3" transform="rotate(-90 75.1 74.3)">I/O/Q</text>
<text x="78.7" y="74.3" transform="rotate(-90 78.7 74.3)">I/O/Q</text>
<text x="82.2" y="74.3" transform="rotate(-90 82.2 74.3)">I/O/Q</text>
<text x="85.7" y="74.3" transform="rotate(-90 85.7 74.3)">I/O/Q</text>
<text x="89.3" y="74.3" transform="rotate(-90 89.3 74.3)">I/O/Q</text>
<text x="136.9" y="74.3" transform="rotate(-90 136.9 74.3)">I/O/Q</text>
<text x="140.4" y="74.3" transform="rotate(-90 140.4 74.3)">I/O/Q</text>
<text x="143.9" y="74.3" transform="rotate(-90 143.9 74.3)">I/O/Q</text>
<text x="147.5" y="74.3" transform="rotate(-90 147.5 74.3)">I/O/Q</text>
<text x="151" y="74.3" transform="rotate(-90 151 74.3)">I/O/Q</text>
<text x="154.5" y="74.3" transform="rotate(-90 154.5 74.3)">I/O/Q</text>
<text x="158" y="74.3" transform="rotate(-90 158 74.3)">I/O/Q</text>
<text x="161.6" y="74.3" transform="rotate(-90 161.6 74.3)">I/O/Q</text>
<text x="165.1" y="74.3" transform="rotate(-90 165.1 74.3)">I/O/Q</text>
<text x="168.6" y="74.3" transform="rotate(-90 168.6 74.3)">I/O/Q</text>
<text x="216.6" y="82.5" transform="rotate(-90 216.6 82.5)">OE</text>
<text x="220.1" y="82.5" transform="rotate(-90 220.1 82.5)">1A0</text>
<text x="223.7" y="82.5" transform="rotate(-90 223.7 82.5)">2Y0</text>
<text x="227.2" y="82.5" transform="rotate(-90 227.2 82.5)">1A1</text>
<text x="230.7" y="82.5" transform="rotate(-90 230.7 82.5)">2Y1</text>
<text x="234.2" y="82.5" transform="rotate(-90 234.2 82.5)">1A2</text>
<text x="237.8" y="82.5" transform="rotate(-90 237.8 82.5)">2Y2</text>
<text x="241.3" y="82.5" transform="rotate(-90 241.3 82.5)">1A3</text>
<text x="244.8" y="82.5" transform="rotate(-90 244.8 82.5)">2Y3</text>
<text x="52.6" y="89.4" transform="rotate(-90 52.6 89.4)">1</text>
<text x="54" y="84.9" transform="rotate(-90 54 84.9)">I/CLK</text>
<text x="56.1" y="89.4" transform="rotate(-90 56.1 89.4)">2</text>
<text x="57.5" y="84.9" transform="rotate(-90 57.5 84.9)">I</text>
<text x="59.6" y="89.4" transform="rotate(-90 59.6 89.4)">3</text>
<text x="61" y="84.9" transform="rotate(-90 61 84.9)">I</text>
<text x="63.1" y="89.4" transform="rotate(-90 63.1 89.4)">4</text>
<text x="64.6" y="84.9" transform="rotate(-90 64.6 84.9)">I</text>
<text x="66.7" y="89.4" transform="rotate(-90 66.7 89.4)">5</text>
<text x="68.1" y="84.9" transform="rotate(-90 68.1 84.9)">I</text>
<text x="70.2" y="89.4" transform="rotate(-90 70.2 89.4)">6</text>
<text x="71.6" y="84.9" transform="rotate(-90 71.6 84.9)">I</text>
<text x="73.7" y="89.4" transform="rotate(-90 73.7 89.4)">7</text>
<text x="75.1" y="84.9" transform="rotate(-90 75.1 84.9)">I</text>
<text x="77.3" y="89.4" transform="rotate(-90 77.3 89.4)">8</text>
<text x="78.7" y="84.9" transform="rotate(-90 78.7 84.9)">I</text>
<text x="80.8" y="89.4" transform="rotate(-90 80.8 89.4)">9</text>
<text x="82.2" y="84.9" transform="rotate(-90 82.2 84.9)">I</text>
<text x="85.7" y="84.9" transform="rotate(-90 85.7 84.9)">I</text>
<text x="89.3" y="84.9" transform="rotate(-90 89.3 84.9)">I</text>
<text x="92.8" y="84.9" transform="rotate(-90 92.8 84.9)">GND</text>
<text x="131.9" y="89.4" transform="rotate(-90 131.9 89.4)">1</text>
<text x="133.3" y="84.9" transform="rotate(-90 133.3 84.9)">I/CLK</text>
<text x="135.5" y="89.4" transform="rotate(-90 135.5 89.4)">2</text>
<text x="136.9" y="84.9" transform="rotate(-90 136.9 84.9)">I</text>
<text x="139" y="89.4" transform="rotate(-90 139 89.4)">3</text>
<text x="140.4" y="84.9" transform="rotate(-90 140.4 84.9)">I</text>
<text x="142.5" y="89.4" transform="rotate(-90 142.5 89.4)">4</text>
<text x="143.9" y="84.9" transform="rotate(-90 143.9 84.9)">I</text>
<text x="146" y="89.4" transform="rotate(-90 146 89.4)">5</text>
<text x="147.5" y="84.9" transform="rotate(-90 147.5 84.9)">I</text>
<text x="149.6" y="89.4" transform="rotate(-90 149.6 89.4)">6</text>
<text x="151" y="84.9" transform="rotate(-90 151 84.9)">I</text>
<text x="153.1" y="89.4" transform="rotate(-90 153.1 89.4)">7</text>
<text x="154.5" y="84.9" transform="rotate(-90 154.5 84.9)">I</text>
<text x="156.6" y="89.4" transform="rotate(-90 156.6 89.4)">8</text>
<text x="158" y="84.9" transform="rotate(-90 158 84.9)">I</text>
<text x="160.2" y="89.4" transform="rotate(-90 160.2 89.4)">9</text>
<text x="161.6" y="84.9" transform="rotate(-90 161.6 84.9)">I</text>
<text x="165.1" y="84.9" transform="rotate(-90 165.1 84.9)">I</text>
<text x="168.6" y="84.9" transform="rotate(-90 168.6 84.9)">I</text>
<text x="172.2" y="84.9" transform="rotate(-90 172.2 84.9)">GND</text>
<text x="214.8" y="86" transform="rotate(-90 214.8 86)">1</text>
<text x="218.4" y="86" transform="rotate(-90 218.4 86)">2</text>
<text x="221.9" y="86" transform="rotate(-90 221.9 86)">3</text>
<text x="225.4" y="86" transform="rotate(-90 225.4 86)">4</text>
<text x="229" y="86" transform="rotate(-90 229 86)">5</text>
<text x="232.5" y="86" transform="rotate(-90 232.5 86)">6</text>
<text x="236" y="86" transform="rotate(-90 236 86)">7</text>
<text x="239.5" y="86" transform="rotate(-90 239.5 86)">8</text>
<text x="243.1" y="86" transform="rotate(-90 243.1 86)">9</text>
<text x="84.3" y="91.4" transform="rotate(-90 84.3 91.4)">10</text>
<text x="87.8" y="91.4" transform="rotate(-90 87.8 91.4)">11</text>
<text x="91.4" y="91.4" transform="rotate(-90 91.4 91.4)">12</text>
<text x="163.7" y="91.4" transform="rotate(-90 163.7 91.4)">10</text>
<text x="167.2" y="91.4" transform="rotate(-90 167.2 91.4)">11</text>
<text x="170.7" y="91.4" transform="rotate(-90 170.7 91.4)">12</text>
<text x="355.9" y="118.7">1</text>
<text x="355.9" y="122.3">2</text>
<text x="355.9" y="125.8">3</text>
<text x="359.4" y="120.5">1</text>
<text x="359.4" y="124">2</text>
<text x="355.9" y="129.3">4</text>
<text x="359.4" y="127.6">3</text>
<text x="359.4" y="131.1">4</text>
<text x="355.9" y="132.9">5</text>
<text x="355.9" y="136.4">6</text>
<text x="359.4" y="134.6">5</text>
<text x="355.9" y="139.9">7</text>
<text x="355.9" y="143.4">8</text>
<text x="359.4" y="138.1">6</text>
<text x="359.4" y="141.7">7</text>
<text x="359.4" y="145.2">8</text>
<text x="352.3" y="203.4">1</text>
<text x="352.3" y="206.9">2</text>
<text x="355.8" y="205.2">1</text>
<text x="355.8" y="208.7">2</text>
<text x="57.9" y="214.2" transform="rotate(-90 57.9 214.2)">31</text>
<text x="61.4" y="214.2" transform="rotate(-90 61.4 214.2)">30</text>
<text x="64.9" y="214.2" transform="rotate(-90 64.9 214.2)">29</text>
<text x="68.4" y="214.2" transform="rotate(-90 68.4 214.2)">28</text>
<text x="72" y="214.2" transform="rotate(-90 72 214.2)">27</text>
<text x="75.5" y="214.2" transform="rotate(-90 75.5 214.2)">26</text>
<text x="79" y="214.2" transform="rotate(-90 79 214.2)">25</text>
<text x="82.5" y="214.2" transform="rotate(-90 82.5 214.2)">24</text>
<text x="86.1" y="214.2" transform="rotate(-90 86.1 214.2)">23</text>
<text x="89.6" y="214.2" transform="rotate(-90 89.6 214.2)">22</text>
<text x="93.1" y="214.2" transform="rotate(-90 93.1 214.2)">21</text>
<text x="96.7" y="214.2" transform="rotate(-90 96.7 214.2)">20</text>
<text x="100.2" y="214.2" transform="rotate(-90 100.2 214.2)">19</text>
<text x="103.7" y="214.2" transform="rotate(-90 103.7 214.2)">18</text>
<text x="107.2" y="214.2" transform="rotate(-90 107.2 214.2)">17</text>
<text x="352.3" y="210.5">3</text>
<text x="352.3" y="214">4</text>
<text x="355.8" y="212.2">3</text>
<text x="355.8" y="215.8">4</text>
<text x="59.6" y="221.9" transform="rotate(-90 59.6 221.9)">A15</text>
<text x="70.2" y="221.9" transform="rotate(-90 70.2 221.9)">A13</text>
<text x="73.7" y="219.8" transform="rotate(-90 73.7 219.8)">A8</text>
<text x="77.3" y="219.8" transform="rotate(-90 77.3 219.8)">A9</text>
<text x="80.8" y="221.9" transform="rotate(-90 80.8 221.9)">A11</text>
<text x="84.3" y="221.4" transform="rotate(-90 84.3 221.4)">!OE</text>
<text x="87.8" y="221.9" transform="rotate(-90 87.8 221.9)">A10</text>
<text x="94.9" y="221.5" transform="rotate(-90 94.9 221.5)">IO7</text>
<text x="98.4" y="221.5" transform="rotate(-90 98.4 221.5)">IO6</text>
<text x="102" y="221.5" transform="rotate(-90 102 221.5)">IO5</text>
<text x="105.5" y="221.5" transform="rotate(-90 105.5 221.5)">IO4</text>
<text x="109" y="221.5" transform="rotate(-90 109 221.5)">IO3</text>
<text x="352.3" y="217.5">5</text>
<text x="352.3" y="221.1">6</text>
<text x="355.8" y="219.3">5</text>
<text x="63.1" y="222.1" transform="rotate(-90 63.1 222.1)">CS2</text>
<text x="66.7" y="222" transform="rotate(-90 66.7 222)">!WE</text>
<text x="91.4" y="223.3" transform="rotate(-90 91.4 223.3)">!CS1</text>
<text x="355.8" y="222.8">6</text>
<text x="54.3" y="237.7" transform="rotate(-90 54.3 237.7)">1</text>
<text x="56.1" y="234.2" transform="rotate(-90 56.1 234.2)">NC</text>
<text x="57.9" y="237.7" transform="rotate(-90 57.9 237.7)">2</text>
<text x="59.6" y="234.2" transform="rotate(-90 59.6 234.2)">A16</text>
<text x="61.4" y="237.7" transform="rotate(-90 61.4 237.7)">3</text>
<text x="63.1" y="234.2" transform="rotate(-90 63.1 234.2)">A14</text>
<text x="64.9" y="237.7" transform="rotate(-90 64.9 237.7)">4</text>
<text x="66.7" y="234.2" transform="rotate(-90 66.7 234.2)">A12</text>
<text x="68.4" y="237.7" transform="rotate(-90 68.4 237.7)">5</text>
<text x="70.2" y="234.2" transform="rotate(-90 70.2 234.2)">A7</text>
<text x="72" y="237.7" transform="rotate(-90 72 237.7)">6</text>
<text x="73.7" y="234.2" transform="rotate(-90 73.7 234.2)">A6</text>
<text x="75.5" y="237.7" transform="rotate(-90 75.5 237.7)">7</text>
<text x="77.3" y="234.2" transform="rotate(-90 77.3 234.2)">A5</text>
<text x="79" y="237.7" transform="rotate(-90 79 237.7)">8</text>
<text x="80.8" y="234.2" transform="rotate(-90 80.8 234.2)">A4</text>
<text x="82.5" y="237.7" transform="rotate(-90 82.5 237.7)">9</text>
<text x="84.3" y="234.2" transform="rotate(-90 84.3 234.2)">A3</text>
<text x="86.1" y="239.7" transform="rotate(-90 86.1 239.7)">10</text>
<text x="87.8" y="234.2" transform="rotate(-90 87.8 234.2)">A2</text>
<text x="89.6" y="239.7" transform="rotate(-90 89.6 239.7)">11</text>
<text x="91.4" y="234.2" transform="rotate(-90 91.4 234.2)">A1</text>
<text x="93.1" y="239.7" transform="rotate(-90 93.1 239.7)">12</text>
<text x="94.9" y="234.2" transform="rotate(-90 94.9 234.2)">A0</text>
<text x="96.7" y="239.7" transform="rotate(-90 96.7 239.7)">13</text>
<text x="98.4" y="234.2" transform="rotate(-90 98.4 234.2)">IO0</text>
<text x="100.2" y="239.7" transform="rotate(-90 100.2 239.7)">14</text>
<text x="102" y="234.2" transform="rotate(-90 102 234.2)">IO1</text>
<text x="103.7" y="239.7" transform="rotate(-90 103.7 239.7)">15</text>
<text x="105.5" y="234.2" transform="rotate(-90 105.5 234.2)">IO2</text>
</g>
<g font-size="3.2" fill="#f00">
<text x="214.8" y="62.5" transform="rotate(-90 214.8 62.5)">20</text>
<text x="216.6" y="70.6" transform="rotate(-90 216.6 70.6)">VCC</text>
<text x="54.3" y="214.2" transform="rotate(-90 54.3 214.2)">32</text>
<text x="56.1" y="222.3" transform="rotate(-90 56.1 222.3)">VCC</text>
</g>
<g font-size="3.2">
<text x="248.4" y="82.5" transform="rotate(-90 248.4 82.5)">GND</text>
<text x="246.6" y="88" transform="rotate(-90 246.6 88)">10</text>
<text x="107.2" y="239.7" transform="rotate(-90 107.2 239.7)">16</text>
<text x="109" y="234.2" transform="rotate(-90 109 234.2)">VSS</text>
</g>
<g font-size="3.2" fill="#8d2323">
<text x="193.4" y="178.7">1</text>
<text x="161.9" y="221.1" transform="rotate(-90 161.9 221.1)">14</text>
<text x="165.5" y="221.1" transform="rotate(-90 165.5 221.1)">13</text>
<text x="169" y="221.1" transform="rotate(-90 169 221.1)">12</text>
<text x="172.5" y="221.1" transform="rotate(-90 172.5 221.1)">11</text>
<text x="176" y="221.1" transform="rotate(-90 176 221.1)">10</text>
<text x="179.6" y="221.1" transform="rotate(-90 179.6 221.1)">9</text>
<text x="183.1" y="221.1" transform="rotate(-90 183.1 221.1)">8</text>
<text x="186.6" y="221.1" transform="rotate(-90 186.6 221.1)">7</text>
<text x="190.1" y="221.1" transform="rotate(-90 190.1 221.1)">6</text>
<text x="193.7" y="221.1" transform="rotate(-90 193.7 221.1)">5</text>
<text x="197.2" y="221.1" transform="rotate(-90 197.2 221.1)">4</text>
<text x="200.7" y="221.1" transform="rotate(-90 200.7 221.1)">3</text>
<text x="204.3" y="221.1" transform="rotate(-90 204.3 221.1)">2</text>
<text x="207.8" y="221.1" transform="rotate(-90 207.8 221.1)">1</text>
<text x="161.9" y="237.9" transform="rotate(-90 161.9 237.9)">1</text>
<text x="165.5" y="237.9" transform="rotate(-90 165.5 237.9)">2</text>
<text x="169" y="237.9" transform="rotate(-90 169 237.9)">3</text>
<text x="172.5" y="237.9" transform="rotate(-90 172.5 237.9)">4</text>
<text x="176" y="237.9" transform="rotate(-90 176 237.9)">5</text>
<text x="179.6" y="237.9" transform="rotate(-90 179.6 237.9)">6</text>
<text x="183.1" y="237.9" transform="rotate(-90 183.1 237.9)">7</text>
<text x="186.6" y="237.9" transform="rotate(-90 186.6 237.9)">8</text>
<text x="190.1" y="237.9" transform="rotate(-90 190.1 237.9)">9</text>
<text x="193.7" y="239.9" transform="rotate(-90 193.7 239.9)">10</text>
<text x="197.2" y="239.9" transform="rotate(-90 197.2 239.9)">11</text>
<text x="200.7" y="239.9" transform="rotate(-90 200.7 239.9)">12</text>
<text x="204.3" y="239.9" transform="rotate(-90 204.3 239.9)">13</text>
<text x="207.8" y="239.9" transform="rotate(-90 207.8 239.9)">14</text>
</g>
</svg>
